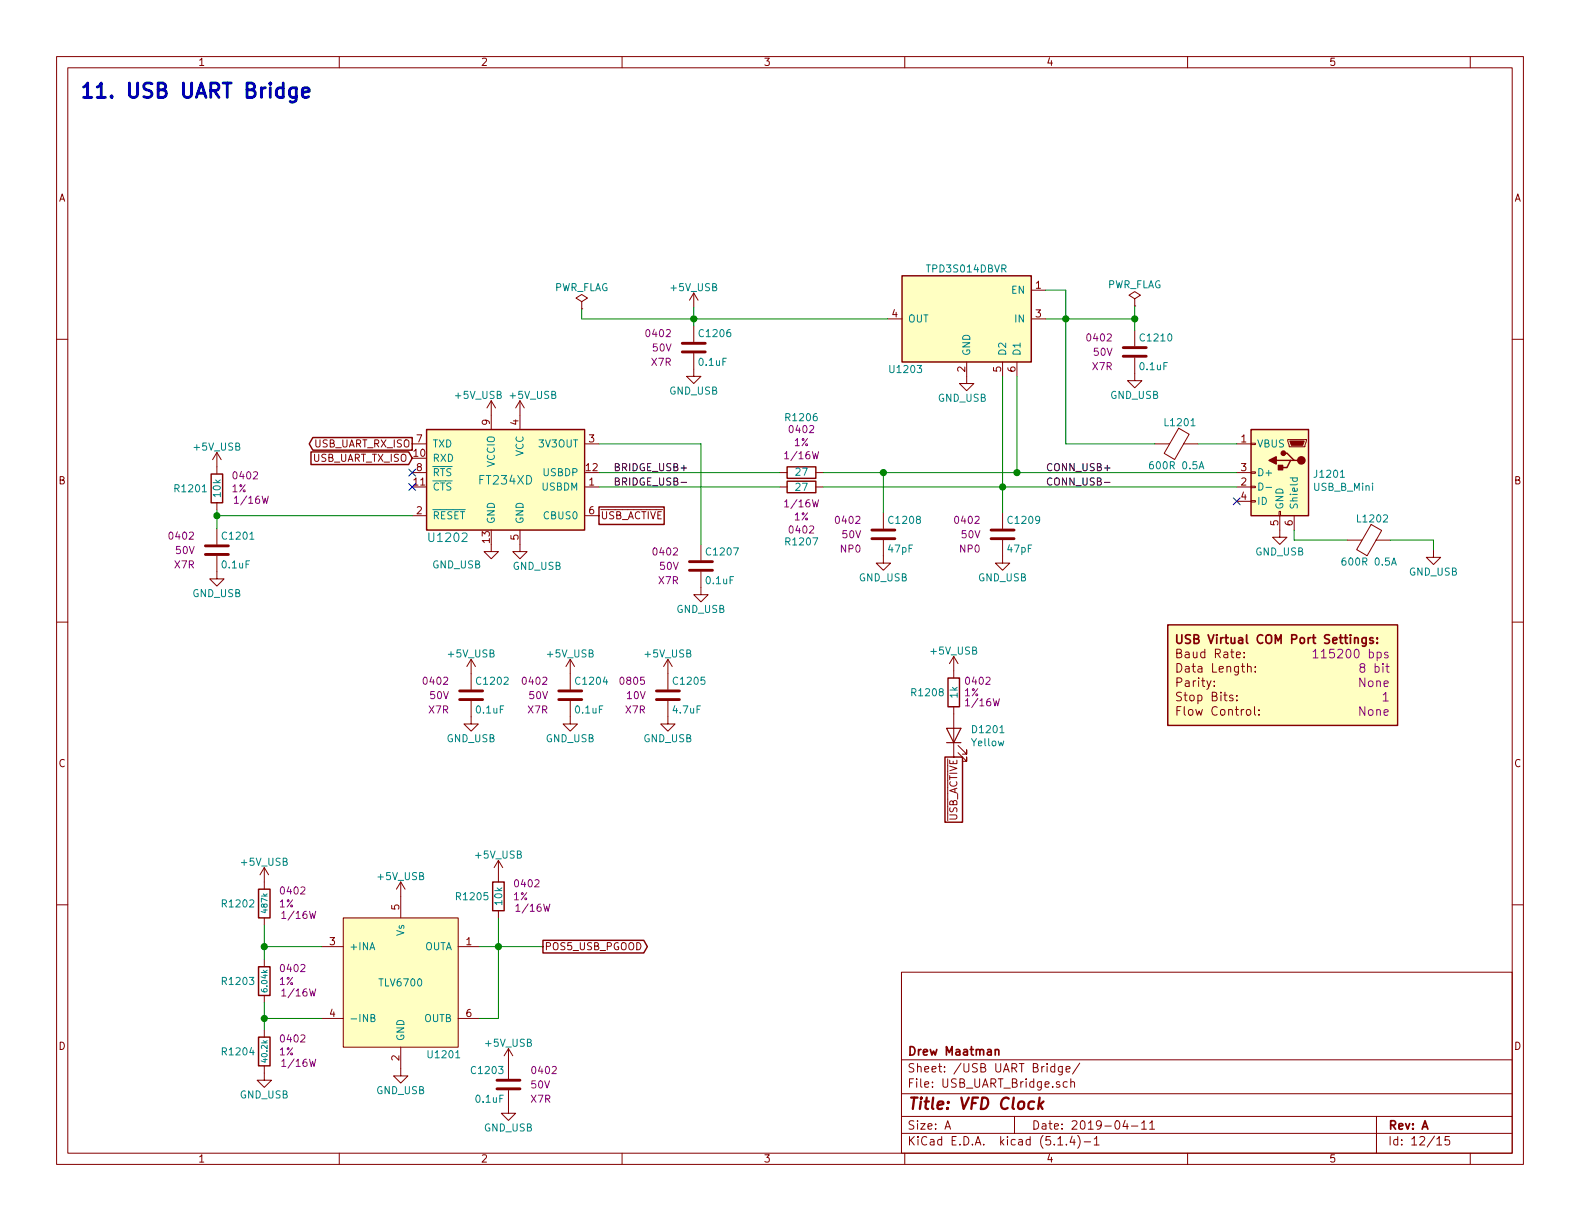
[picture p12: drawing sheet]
<svg xmlns="http://www.w3.org/2000/svg" width="279mm" height="216mm" viewBox="0 0 279 216" stroke-linecap="round" stroke-linejoin="round" font-family="sans-serif">
<g fill="none" stroke="#840000" stroke-width=".18">
<path d="M10 10h259.4v195.9h-259.4zM12 12h255.4v191.9h-255.4zM60 10v2M110 10v2M160 10v2M210 10v2M260 10v2M10 60h2M102.9 53.3l1-.6-1-.6-1 .6 1 .6v1.3M102.9 54.6h.1M122.7 51.8v2.6M122.7 57.7v2.8"/>
<path d="M122.7 51.8l-.8 1.3M122.7 51.8l.7 1.3M157 56.4h2.5M182.4 51.3h2.5M182.4 56.4h2.5M200.7 52.8l1-.6-1-.6-1.1 .6 1.1 .6v1.3M200.7 54.1h.1M200.7 58.4v2.8M267.4 60h2M72.9 78.5h2.5M86.9 70.9v5M86.9 70.9l-.8 1.2"/>
<path d="M86.9 70.9l.7 1.2M91.9 70.9v5M91.9 70.9l-.7 1.2M91.9 70.9l.8 1.2M103.4 78.5h2.5M122.7 62.5v4h1.3l-1.3 1.3-1.3-1.3h1.3M170.9 64v3.8h1.3l-1.3 1.3-1.2-1.3h1.2M177.3 64v2.5M179.8 64v2.5M200.7 63.2v4.1h1.2l-1.2 1.3-1.3-1.3h1.3M204.2 78.5h2.6M208.4 75.7l1.9 1.1-2.6 4.5-1.8-1.1z"/>
<path d="M209.3 78.5h2.5M218.7 78.5h2.5M221.2 78.4h.8v.2h-.8zM227.7 77.7h3.3v.3l-.2 1h-2.8zM38.4 98.3v4.1h1.2l-1.2 1.2-1.3-1.2h1.3M38.4 80v3.8M38.4 88.9v1.3M38.4 93.5v2.8M38.4 80l-.8 1.3M38.4 80l.7 1.3M72.9 83.6h2.5M72.9 91.2h2.5"/>
<path d="M86.9 96.3v1.2h1.2l-1.2 1.3-1.3-1.3h1.3M91.9 93.7v3.8h1.3l-1.3 1.3-1.2-1.3h1.2M103.4 86.1h2.5M103.4 91.2h2.5M124 96.3v2.8M137.9 83.6h1.3M137.9 86.1h1.3M144.3 83.6h1.2M144.3 86.1h1.2M156.2 95.5v4.1h1.3l-1.3 1.2-1.3-1.2h1.3M156.2 90.7v2.8M177.3 95.5v4.1h1.3l-1.3 1.2-1.3-1.2h1.3"/>
<path d="M177.3 90.7v2.8M218.7 83.6h2.5M218.7 86.1h2.5M218.7 88.6h2.5M221.2 88.5h.8v.3h-.8zM221.2 86h.8v.2h-.8zM221.2 83.4h.8v.3h-.8zM226.2 90.4h.2v.8h-.2zM226.3 91.2v3.8h1.3l-1.3 1.3-1.3-1.3h1.3M228.9 91.2v2.5M238.3 95.5h2.5M242.5 92.7l1.8 1.1-2.5 4.5-1.9-1.1z"/>
<path d="M243.3 95.5h2.6M253.5 97.3v1.3h1.3l-1.3 1.2-1.3-1.2h1.3M10 110h2M83.3 116.6v5.3M83.3 116.6l.8 1.3M83.3 116.6l-.8 1.3M100.8 116.6l-.7 1.3M100.8 116.6v5.3M100.8 116.6l.8 1.3M118.1 116.6l-.8 1.3M118.1 116.6v5.3M118.1 116.6l.8 1.3"/>
<path d="M124 101.1v4.1h1.2l-1.2 1.2-1.3-1.2h1.3M168.7 116.1v3.8M168.7 116.1l-.8 1.2M168.7 116.1l.7 1.2M220 116.2v.1M220 115.4v.1M222 118.7v.1M222 117.9v.1M267.4 110h2M83.3 124v4h1.3l-1.3 1.3-1.3-1.3h1.3M100.8 124v4h1.3l-1.3 1.3-1.2-1.3h1.2M118.1 124v4h1.3l-1.3 1.3-1.3-1.3h1.3"/>
<path d="M168.7 125v8.9M169.4 133.1l1.5 1.5v-.7v.7h-.7M169.4 131.8l1.5 1.6v-.8v.8h-.7M214.7 121.2v.2M214.7 120.4v.2M218.7 123.8v.1M218.7 123v.1M221.8 124.9v1.3l.2 .3M222.6 126.3v.2M222.6 125.5v.2M10 160h2M46.7 153.4v3.8"/>
<path d="M46.7 153.4l-.7 1.3M46.7 153.4l.8 1.3M70.9 156l-.8 1.2M70.9 156v6.3M70.9 156l.7 1.2M88.1 152.1v3.9M88.1 152.1l-.7 1.3M88.1 152.1l.8 1.3M267.4 160h2M46.7 162.3v1.3M46.7 169.7v1.2M46.7 176v1.3"/>
<path d="M56.9 167.4h3.8M60.7 162.3h20.3v22.9h-20.3zM81 167.4h3.8M88.1 161v1.3M159.4 171.9h108v32h-108zM46.7 188.5v2.5h1.3l-1.3 1.3-1.2-1.3h1.2M46.7 182.1v1.3M56.9 180.1h3.8M70.9 185.2v5h1.2l-1.2 1.3-1.3-1.3h1.3M81 180.1h3.8M89.9 192.8v4.1h1.3l-1.3 1.2-1.3-1.2h1.3M89.9 185.4v5.4"/>
<path d="M89.9 185.4l-.7 1.3M89.9 185.4l.8 1.3M159.4 197.4h108M159.4 193.4h108M159.4 187.4h108M167.1 199.7l.5-1.5 .5 1.5M167.2 199.2h.8M179.4 197.4v3M186.5 188.6h-.4l-.3 .2 .1 .6 .2 .2 .4-.1M186.5 188.1v1.5M187.9 188.6l-.1 1.3-.2 .2-.4-.1M187.9 188.6h-.4l-.4 .2 .1 .6 .3 .2 .4-.1"/>
<path d="M188.5 189.1l.7-.2v-.3h-.5l-.2 .2 .1 .7h.6M188.7 191.3h-.4l-.3 .2 .1 .6 .2 .2 .4-.1M189.4 191.4v-.1a.37 .37 0 0 1 .6 .2v.8M189.4 190.8v1.5M190.9 188l-1.2 1.9M199 198.1l-.4 1.1h.9M199.3 198.7v1M200.1 199.1h1.1M201.9 198.6l.4-.4v1.5M201.9 199.7h.8M203.3 198.6l.4-.4v1.5M203.3 199.7h.9"/>
<path d="M243.4 197.4v6.5M60 203.9v2M110 203.9v2M159.4 200.4h108M160 203.9v2M187.1 202.5h.8M188.6 202.3v.2M189.6 200.9l-.4 1.1h.9M189.9 201.5v1M190.6 200.8a1.71 1.71 0 0 1 0 2.2M191.7 201.9h1.2M193.5 201.4l.4-.4v1.5"/>
<path d="M193.5 202.5h.9M210 203.9v2M254.1 201.4l.4-.4v1.5M254.1 202.5h.8M256.3 201h-.7l-.1 .7 .2-.2 .5 .1 .2 .2-.1 .5-.2 .2-.6-.2M260 203.9v2"/>
</g>
<path d="M183.8 194.1l-.2 2M183.9 195.3l.5 .8M184.5 194.8l-.8 .7" fill="none" stroke="#840000" stroke-width=".41"/>
<path d="M208.1 112.2l.1 1.4a.48 .48 0 0 0 .7 0l.1-1.4M242.8 112.8a.37 .37 0 0 0-.6 .2l.1 .2 .6 .3-.3 .3-.4-.1M243.5 113.6v.2M243.5 112.8v.2M176 185.7l.2-.1h.4v1M176 185.6v1" fill="none" stroke="#840000" stroke-width=".3"/>
<g fill="#ffffc2" stroke="#ffffc2" stroke-width=".18">
<path d="M206.5 110.5h40.6v17.8h-40.6z"/>
<path d="M159.5 48.8h22.9v15.2h-22.9z"/>
<path d="M221.2 75.9h10.2v15.3h-10.2z"/>
<path d="M60.7 162.3h20.3v22.9h-20.3z"/>
<path d="M75.4 75.9h28v17.8h-28z"/>
</g>
<g fill="none" stroke="#840000" stroke-width=".25">
<path d="M159.5 48.8h22.9v15.2h-22.9zM55 79.9h17.3l.6 1.1-.6 1.1h-17.3zM55.3 77.4h17.6v2.2h-17.6l-.6-1.1zM75.4 75.9h28v17.8h-28zM221.2 75.9h10.2v15.3h-10.2zM37.3 83.8h2.1v5.1h-2.1zM105.9 89.6h11.5v3.1h-11.5zM139.2 82.6h5.1v2h-5.1zM139.2 85.1h5.1v2h-5.1zM225.7 81.4h2.5M226.9 80.1h.7l1.3 1.3h.6M228.9 81.4h-.7l-.6 1.3h-1.3"/>
<path d="M167.6 119.9h2.1v5.1h-2.1zM206.5 110.5h40.6v17.8h-40.6zM167.1 133.9h3.1v11.5h-3.1zM45.7 157.2h2.1v5.1h-2.1zM87.1 156h2.1v5h-2.1zM45.7 170.9h2.1v5.1h-2.1zM96 166.3h17.8l.7 1.1-.7 1.1h-17.8zM45.7 183.4h2.1v5.1h-2.1z"/>
</g>
<path d="M232.2 115.2l.4-.4v1.5M232.2 116.3h.9M245.1 117.9h.5M245.3 117.3v1.3v.2l.3 .1M245.4 115.4a.37 .37 0 0 0-.6 .1l.1 .2 .6 .3-.2 .3h-.5" fill="none" stroke="#840084" stroke-width=".18"/>
<g fill="none" stroke="#840000" stroke-width=".51">
<path d="M120.6 62.2h4.1M120.6 60.7h4.1M198.6 63h4.1M198.6 61.5h4.1M36.3 98h4.1M36.3 96.5h4.1M121.9 99.3h4.1M154.2 95.3h4M154.2 93.7h4M175.3 95.3h4M175.3 93.7h4M121.9 100.8h4.1"/>
<path d="M81.3 123.7h4M81.3 122.2h4M98.8 123.7h4.1M98.8 122.2h4.1M116.1 123.7h4M116.1 122.2h4M87.9 192.5h4M87.9 191h4"/>
</g>
<path d="M212 82.9l.5-1.3 .4 1.3M222.6 85.4a.64 .64 0 0 1 .7 .6 .64 .64 0 0 1-.7 .7zM223.9 86.2h1M228.1 84.5h1.3M228.6 84.5v.4l.2 .2 .6-.1v-.5M237 84.4h.7M246.1 99.9l.4-1.2 .4 1.2M65.6 180l.5-.1 .2-.2-.1-.2-.6-.1v1.2h.5l.2-.1v-.3l-.3-.2" fill="none" stroke="#008484" stroke-width=".18"/>
<path d="M167.4 128.8h2.5l-1.2 2.5zM167.4 131.3h2.5" fill="none" stroke="#840000" stroke-width=".2"/>
<g fill="#840000" stroke="#840000" stroke-width=".25">
<path d="M226.1 82.3h.7v.8h-.7z"/>
<path d="M224.4 81.4l1.3-.6v1.2z"/>
<circle cx="230.1" cy="81.4" r=".63"/>
<circle cx="226.9" cy="80.1" r=".38"/>
</g>
<path d="M228.1 78h2.5l-.2 .7h-2.1z" fill="#840000" stroke="#840000" stroke-width=".18"/>
<g fill="none" stroke="#008400" stroke-width=".18">
<path d="M102.9 54.6v1.8h54.1M122.7 54.4v3.3M184.9 51.3h3.6v27.2h15.7M184.9 56.4h15.8M200.7 54.1v4.3M105.9 78.5h18.1v17.8M177.3 66.5v24.2M179.8 66.5v17.1M211.8 78.5h6.9M38.4 91.2h34.5M38.4 90.2v3.3M105.9 86.1h32"/>
<path d="M105.9 83.6h32M145.5 86.1h73.2M145.5 83.6h73.2M156.2 83.6v7.1M228.9 93.7v1.8h9.4M245.9 95.5h7.6v1.8M46.7 167.4h10.2M46.7 163.6v6.1M46.7 177.3v4.8M84.8 167.4h11.2M88.1 162.3v17.8h-3.3M46.7 180.1h10.2"/>
</g>
<path d="M120.4 85.3h1M195.3 85.3h1" fill="none" stroke="#000" stroke-width=".18"/>
<path d="M52.4 15.5v2.1a.71 .71 0 0 1-1.1 .3M52.4 15.6l-.7-.1-.3 .1-.2 .4v.7l.2 .4 .3 .1 .7-.1M53.5 16.4l1.2-.3-.1-.5-.8-.1-.3 .4v.9l.1 .3 .2 .1 .8-.1" fill="none" stroke="#0000c2" stroke-width=".51"/>
<g fill="#008400" stroke="#008400" stroke-width=".25">
<circle cx="46.7" cy="167.4" r=".51"/>
<circle cx="179.8" cy="83.6" r=".51"/>
<circle cx="177.3" cy="86.1" r=".51"/>
<circle cx="200.7" cy="56.4" r=".51"/>
<circle cx="188.5" cy="56.4" r=".51"/>
<circle cx="156.2" cy="83.6" r=".51"/>
<circle cx="122.7" cy="56.4" r=".51"/>
<circle cx="46.7" cy="180.1" r=".51"/>
<circle cx="38.4" cy="91.2" r=".51"/>
<circle cx="88.1" cy="167.4" r=".51"/>
</g>
<path d="M72.3 85.5l1.2 1.2M72.3 83l1.2 1.2M73.5 85.5l-1.2 1.2M73.5 83l-1.2 1.2M218.1 88l1.2 1.3M219.3 88l-1.2 1.3" fill="none" stroke="#000084" stroke-width=".18"/>
<text font-size="3.5" fill="#0000c2" x="14" y="17.3">11. USB UART Bridge</text>
<text font-size="2.8" fill="#840000" x="160.4" y="196.2">Title: VFD Clock</text>
<g font-size="2.1" fill="#008484">
<text x="84.9" y="85.7">FT234XD</text>
<text x="76.1" y="95.8">U1202</text>
</g>
<g font-size="2.1" fill="#840000">
<text x="210" y="113.8">USB Virtual COM Port Settings:</text>
<text x="208.5" y="116.4">Baud Rate:</text>
<text x="208.6" y="118.9">Data Length:</text>
<text x="208.1" y="121.5">Parity:</text>
<text x="208.4" y="124">Stop Bits:</text>
<text x="208.6" y="126.5">Flow Control:</text>
<text x="160.4" y="189.6">Sheet: /USB UART Bridge/</text>
<text x="160.4" y="186.6">Drew Maatman</text>
<text x="160.4" y="192.3">File: USB_UART_Bridge.sch</text>
<text x="160.4" y="202.5">KiCad E.D.A. kicad (5.1.4)-1</text>
<text x="160.4" y="199.7">Size: A</text>
<text x="182.4" y="199.7">Date: 2019-04-11</text>
<text x="245.4" y="199.7">Rev: A</text>
<text x="245.4" y="202.5">Id: 12/15</text>
</g>
<g font-size="2.1" fill="#840084">
<text x="233.1" y="116.4">115200 bps</text>
<text x="240.8" y="118.9">8 bit</text>
<text x="240.3" y="121.5">None</text>
<text x="244.5" y="124">1</text>
<text x="240.3" y="126.6">None</text>
</g>
<g font-size="1.8" fill="#840000">
<text x="35" y="11.6">1</text>
<text x="85" y="11.6">2</text>
<text x="135" y="11.6">3</text>
<text x="185" y="11.6">4</text>
<text x="235" y="11.6">5</text>
<text x="10.4" y="35.6">A</text>
<text x="267.8" y="35.6">A</text>
<text x="183.2" y="51.1">1</text>
<text x="157.8" y="56.1">4</text>
<text x="183.2" y="56.1">3</text>
<text x="170.7" y="65.8" transform="rotate(-90 170.7 65.8)">2</text>
<text x="177" y="65.8" transform="rotate(-90 177 65.8)">5</text>
<text x="179.6" y="65.8" transform="rotate(-90 179.6 65.8)">6</text>
<text x="86.6" y="75.2" transform="rotate(-90 86.6 75.2)">9</text>
<text x="91.7" y="75.2" transform="rotate(-90 91.7 75.2)">4</text>
<text x="55.2" y="81.7">USB_UART_TX_ISO</text>
<text x="55.5" y="79.1">USB_UART_RX_ISO</text>
<text x="73.2" y="80.8">10</text>
<text x="73.7" y="78.2">7</text>
<text x="73.7" y="83.3">8</text>
<text x="103.7" y="83.3">12</text>
<text x="104.2" y="78.2">3</text>
<text x="219.5" y="78.2">1</text>
<text x="219.5" y="83.3">3</text>
<text x="10.4" y="85.6">B</text>
<text x="73.2" y="85.9">11</text>
<text x="104.2" y="85.9">1</text>
<text x="219.5" y="85.9">2</text>
<text x="219.5" y="88.4">4</text>
<text x="267.8" y="85.6">B</text>
<text x="73.7" y="90.9">2</text>
<text x="86.6" y="96" transform="rotate(-90 86.6 96)">13</text>
<text x="91.7" y="95.5" transform="rotate(-90 91.7 95.5)">5</text>
<text x="104.2" y="90.9">6</text>
<text x="106.2" y="91.8">USB_ACTIVE</text>
<text x="226.1" y="92.9" transform="rotate(-90 226.1 92.9)">5</text>
<text x="228.6" y="92.9" transform="rotate(-90 228.6 92.9)">6</text>
<text x="10.4" y="135.6">C</text>
<text x="267.8" y="135.6">C</text>
<text x="169.3" y="145.3" transform="rotate(-90 169.3 145.3)">USB_ACTIVE</text>
<text x="70.6" y="160.9" transform="rotate(-90 70.6 160.9)">5</text>
<text x="58.3" y="167.1">3</text>
<text x="82.4" y="167.1">1</text>
<text x="96.3" y="168">POS5_USB_PGOOD</text>
<text x="58.3" y="179.8">4</text>
<text x="82.4" y="179.8">6</text>
<text x="10.4" y="185.6">D</text>
<text x="267.8" y="185.6">D</text>
<text x="70.6" y="187.6" transform="rotate(-90 70.6 187.6)">2</text>
<text x="35" y="205.5">1</text>
<text x="85" y="205.5">2</text>
<text x="135" y="205.5">3</text>
<text x="185" y="205.5">4</text>
<text x="235" y="205.5">5</text>
</g>
<g font-size="1.8" fill="#008484">
<text x="97.9" y="51.5">PWR_FLAG</text>
<text x="118.7" y="51.5">+5V_USB</text>
<text x="164.1" y="48.2">TPD3S014DBVR</text>
<text x="178.9" y="51.9">EN</text>
<text x="195.7" y="51">PWR_FLAG</text>
<text x="123.9" y="59.6">C1206</text>
<text x="160.5" y="57">OUT</text>
<text x="179.6" y="57">IN</text>
<text x="123.7" y="64.7">0.1uF</text>
<text x="157.6" y="66">U1203</text>
<text x="171.6" y="63" transform="rotate(-90 171.6 63)">GND</text>
<text x="177.9" y="63" transform="rotate(-90 177.9 63)">D2</text>
<text x="180.5" y="63" transform="rotate(-90 180.5 63)">D1</text>
<text x="201.7" y="65.5">0.1uF</text>
<text x="201.8" y="60.4">C1210</text>
<text x="80.6" y="70.5">+5V_USB</text>
<text x="90.3" y="70.5">+5V_USB</text>
<text x="118.4" y="69.8">GND_USB</text>
<text x="165.9" y="71">GND_USB</text>
<text x="196.3" y="70.5">GND_USB</text>
<text x="139.1" y="74.5">R1206</text>
<text x="206.2" y="75.4">L1201</text>
<text x="34.4" y="79.7">+5V_USB</text>
<text x="76.5" y="81.7">RXD</text>
<text x="76.5" y="79.1">TXD</text>
<text x="87.5" y="82.6" transform="rotate(-90 87.5 82.6)">VCCIO</text>
<text x="92.6" y="80.7" transform="rotate(-90 92.6 80.7)">VCC</text>
<text x="95.5" y="79.1">3V3OUT</text>
<text x="203.8" y="83">600R 0.5A</text>
<text x="222.2" y="79.1">VBUS</text>
<text x="31.1" y="87">R1201</text>
<text x="39" y="87.8" transform="rotate(-90 39 87.8)">10k</text>
<text x="76.5" y="86.7">CTS</text>
<text x="76.5" y="84.2">RTS</text>
<text x="95.9" y="86.7">USBDM</text>
<text x="96.2" y="84.2">USBDP</text>
<text x="140.8" y="84.1">27</text>
<text x="140.8" y="86.8">27</text>
<text x="222.2" y="84.2">D+</text>
<text x="222.2" y="89.3">ID</text>
<text x="232.4" y="86.8">USB_B_Mini</text>
<text x="232.6" y="84.5">J1201</text>
<text x="39.5" y="95.4">C1201</text>
<text x="76.5" y="91.8">RESET</text>
<text x="87.5" y="92.7" transform="rotate(-90 87.5 92.7)">GND</text>
<text x="92.6" y="92.7" transform="rotate(-90 92.6 92.7)">GND</text>
<text x="96.4" y="91.8">CBUS0</text>
<text x="157.4" y="92.6">C1208</text>
<text x="178.5" y="92.6">C1209</text>
<text x="226.9" y="90.2" transform="rotate(-90 226.9 90.2)">GND</text>
<text x="229.5" y="90.2" transform="rotate(-90 229.5 90.2)">Shield</text>
<text x="240.2" y="92.4">L1202</text>
<text x="39.4" y="100.5">0.1uF</text>
<text x="76.5" y="100.5">GND_USB</text>
<text x="90.7" y="100.8">GND_USB</text>
<text x="125.1" y="98.2">C1207</text>
<text x="139.1" y="96.4">R1207</text>
<text x="157.2" y="97.7">47pF</text>
<text x="178.3" y="97.7">47pF</text>
<text x="222" y="98.2">GND_USB</text>
<text x="237.8" y="100">600R 0.5A</text>
<text x="249.2" y="101.8">GND_USB</text>
<text x="34" y="105.6">GND_USB</text>
<text x="125" y="103.3">0.1uF</text>
<text x="151.9" y="102.8">GND_USB</text>
<text x="173" y="102.8">GND_USB</text>
<text x="119.6" y="108.4">GND_USB</text>
<text x="79.3" y="116.3">+5V_USB</text>
<text x="96.9" y="116.3">+5V_USB</text>
<text x="114.1" y="116.3">+5V_USB</text>
<text x="164.7" y="115.7">+5V_USB</text>
<text x="84.5" y="121.1">C1202</text>
<text x="102" y="121.1">C1204</text>
<text x="119.3" y="121.1">C1205</text>
<text x="161.4" y="123.1">R1208</text>
<text x="169.3" y="123.4" transform="rotate(-90 169.3 123.4)">1k</text>
<text x="79" y="131.2">GND_USB</text>
<text x="84.3" y="126.2">0.1uF</text>
<text x="96.5" y="131.2">GND_USB</text>
<text x="101.9" y="126.2">0.1uF</text>
<text x="113.8" y="131.2">GND_USB</text>
<text x="119.1" y="126.2">4.7uF</text>
<text x="171.9" y="132">Yellow</text>
<text x="172.2" y="129.6">D1201</text>
<text x="42.8" y="153.1">+5V_USB</text>
<text x="66.9" y="155.6">+5V_USB</text>
<text x="84.2" y="151.8">+5V_USB</text>
<text x="39.5" y="160.5">R1202</text>
<text x="80.9" y="159.2">R1205</text>
<text x="88.8" y="160" transform="rotate(-90 88.8 160)">10k</text>
<text x="71.5" y="165.5" transform="rotate(-90 71.5 165.5)">Vs</text>
<text x="61.7" y="168">+INA</text>
<text x="75" y="168">OUTA</text>
<text x="39.5" y="174.2">R1203</text>
<text x="67.2" y="174.4">TLV6700</text>
<text x="61.7" y="180.7">-INB</text>
<text x="71.5" y="184.1" transform="rotate(-90 71.5 184.1)">GND</text>
<text x="75" y="180.7">OUTB</text>
<text x="86" y="185.1">+5V_USB</text>
<text x="39.5" y="186.6">R1204</text>
<text x="75.9" y="187.1">U1201</text>
<text x="83.6" y="189.9">C1203</text>
<text x="42.4" y="194.2">GND_USB</text>
<text x="66.5" y="193.5">GND_USB</text>
<text x="84.3" y="195">0.1uF</text>
<text x="85.6" y="200.1">GND_USB</text>
</g>
<g font-size="1.8" fill="#840084">
<text x="114.4" y="59.6">0402</text>
<text x="115.2" y="64.7">X7R</text>
<text x="115.5" y="62.2">50V</text>
<text x="192.4" y="60.4">0402</text>
<text x="193.2" y="65.5">X7R</text>
<text x="193.4" y="62.9">50V</text>
<text x="139.8" y="76.6">0402</text>
<text x="139.2" y="81.2">1/16W</text>
<text x="140.5" y="78.9">1%</text>
<text x="41" y="87">1%</text>
<text x="41.4" y="84.8">0402</text>
<text x="41.9" y="89.1">1/16W</text>
<text x="139.2" y="89.7">1/16W</text>
<text x="30.1" y="95.4">0402</text>
<text x="139.8" y="94.3">0402</text>
<text x="140.5" y="92">1%</text>
<text x="148" y="92.6">0402</text>
<text x="149" y="95.2">50V</text>
<text x="169" y="92.6">0402</text>
<text x="170.1" y="95.2">50V</text>
<text x="30.9" y="100.5">X7R</text>
<text x="31.1" y="98">50V</text>
<text x="115.7" y="98.2">0402</text>
<text x="116.7" y="100.8">50V</text>
<text x="148.7" y="97.7">NP0</text>
<text x="169.8" y="97.7">NP0</text>
<text x="116.5" y="103.3">X7R</text>
<text x="75.1" y="121.1">0402</text>
<text x="76.1" y="123.6">50V</text>
<text x="92.6" y="121.1">0402</text>
<text x="93.6" y="123.6">50V</text>
<text x="109.9" y="121.1">0805</text>
<text x="110.9" y="123.6">10V</text>
<text x="170.6" y="123.1">1%</text>
<text x="171" y="121.1">0402</text>
<text x="171.2" y="124.9">1/16W</text>
<text x="75.9" y="126.2">X7R</text>
<text x="93.4" y="126.2">X7R</text>
<text x="110.7" y="126.2">X7R</text>
<text x="49.4" y="160.5">1%</text>
<text x="49.8" y="158.2">0402</text>
<text x="90.8" y="159.2">1%</text>
<text x="91.2" y="156.9">0402</text>
<text x="91.7" y="161.2">1/16W</text>
<text x="50.3" y="162.5">1/16W</text>
<text x="49.8" y="171.9">0402</text>
<text x="49.4" y="174.2">1%</text>
<text x="50.3" y="176.2">1/16W</text>
<text x="49.8" y="184.3">0402</text>
<text x="49.4" y="186.6">1%</text>
<text x="50.3" y="188.6">1/16W</text>
<text x="94.3" y="189.9">0402</text>
<text x="93.9" y="195">X7R</text>
<text x="94" y="192.5">50V</text>
</g>
<g font-size="1.8">
<text x="108.5" y="83.3">BRIDGE_USB+</text>
<text x="184.9" y="83.3">CONN_USB+</text>
<text x="108.5" y="85.9">BRIDGE_USB-</text>
<text x="184.9" y="85.9">CONN_USB-</text>
</g>
<g font-size="1.4" fill="#008484">
<text x="47.3" y="161.3" transform="rotate(-90 47.3 161.3)">487k</text>
<text x="47.3" y="175.2" transform="rotate(-90 47.3 175.2)">6.04k</text>
<text x="47.3" y="187.7" transform="rotate(-90 47.3 187.7)">40.2k</text>
</g>
</svg>
